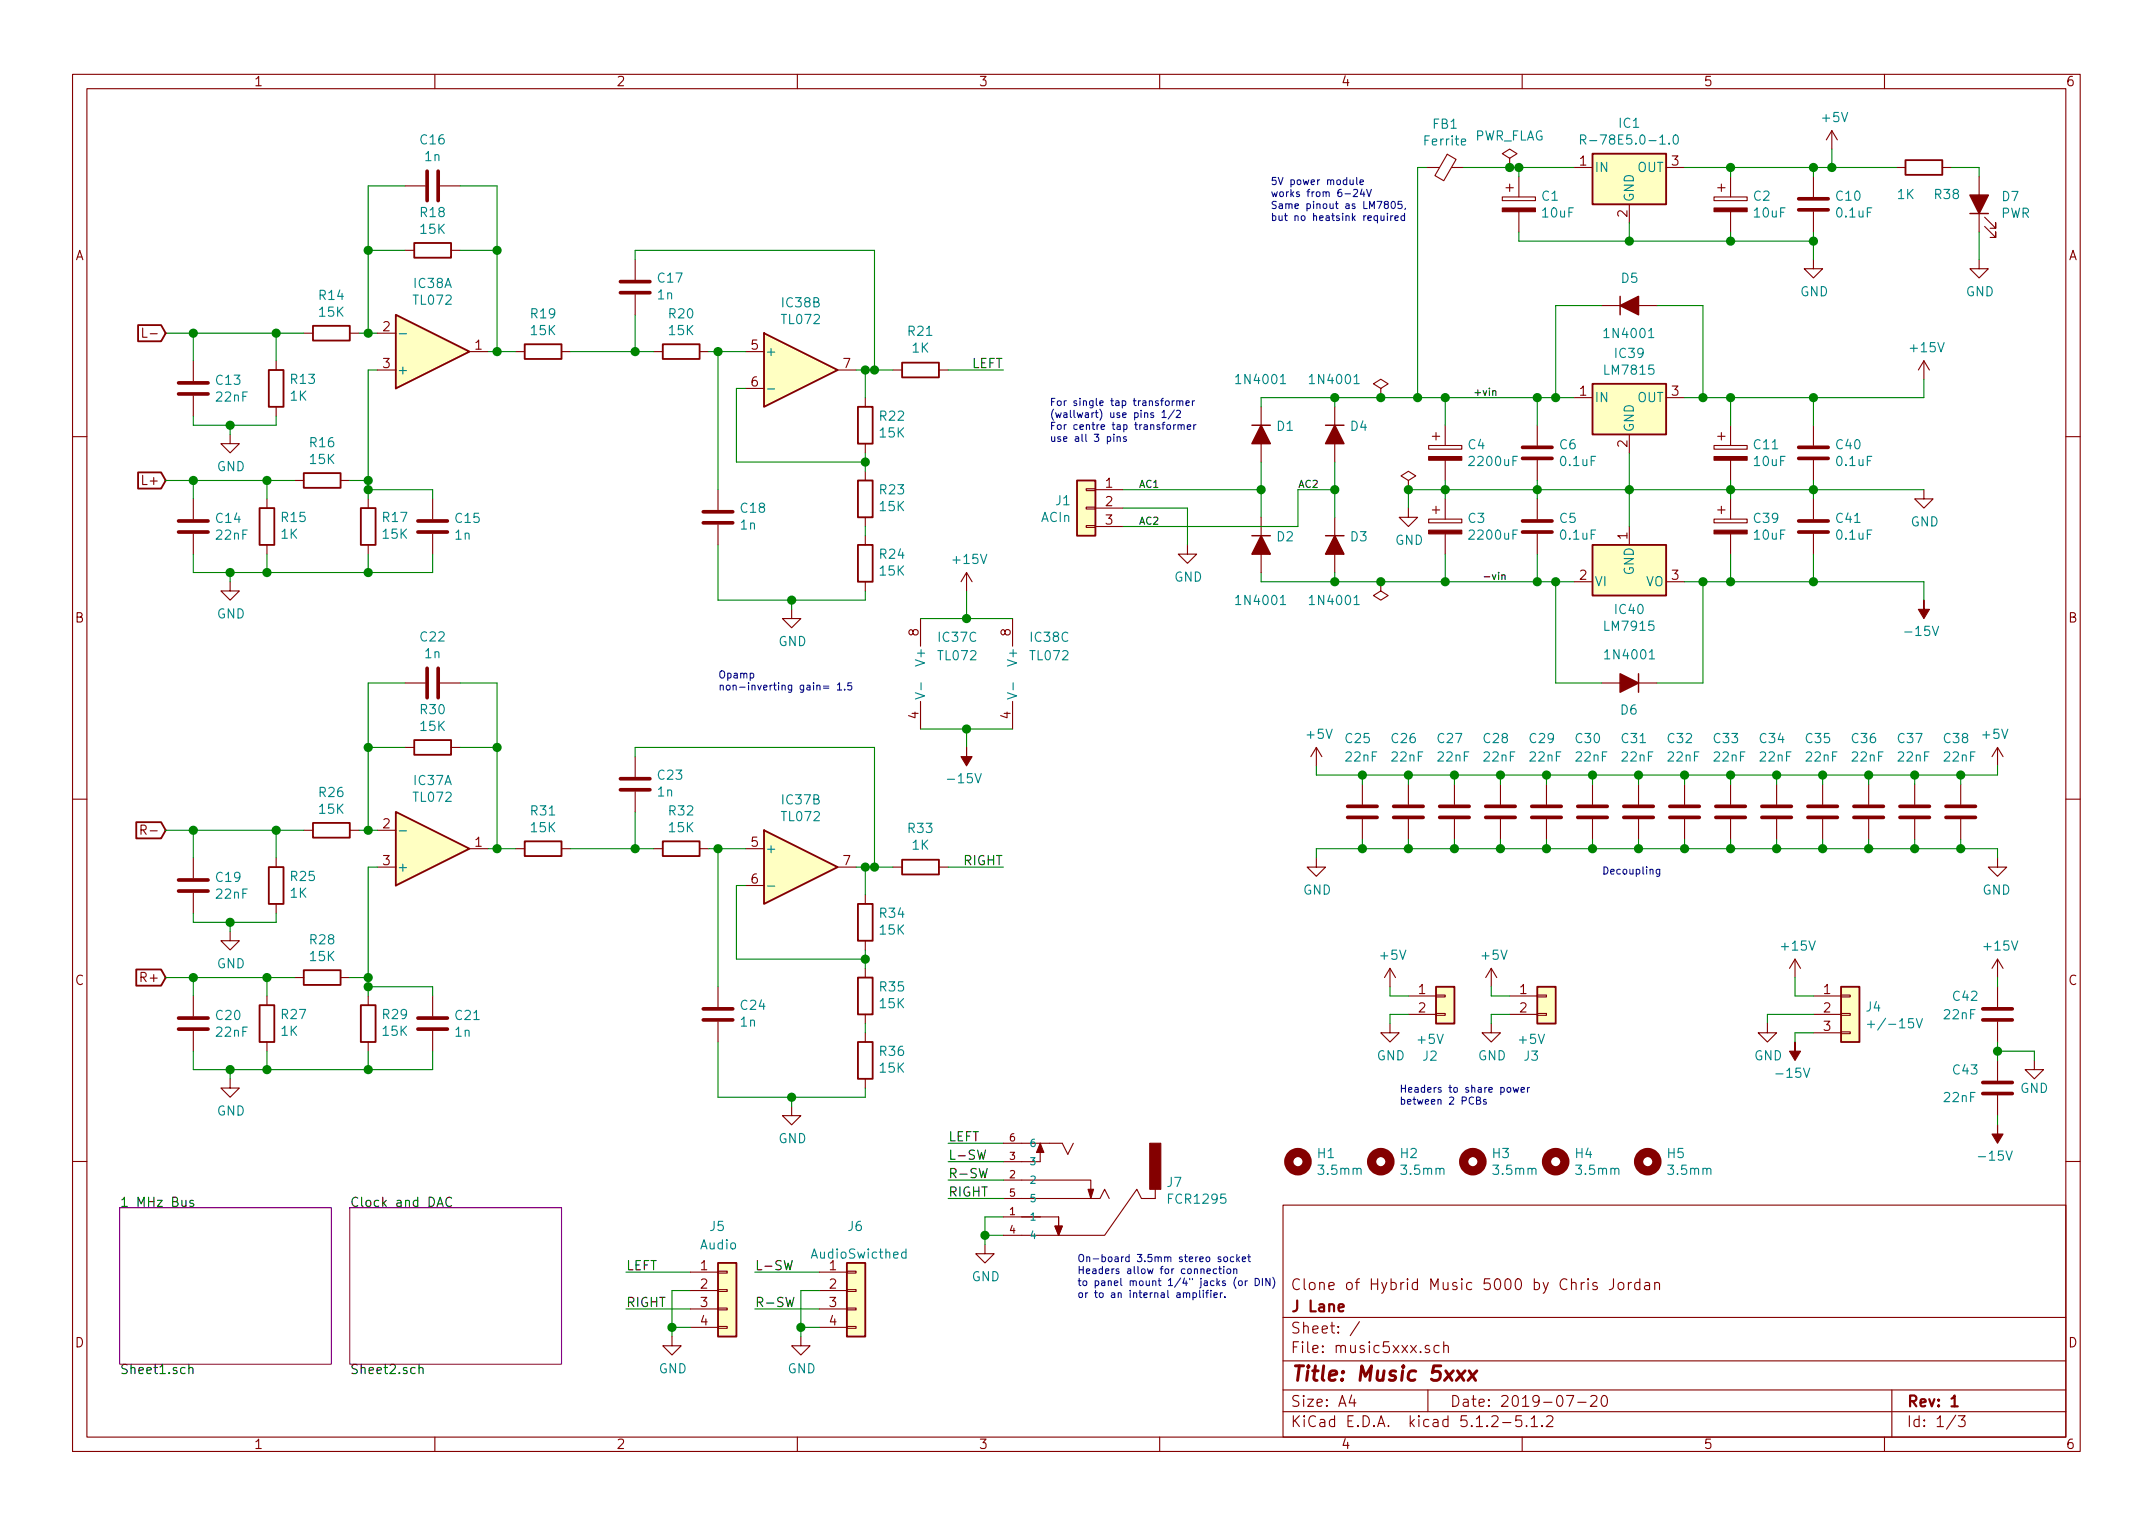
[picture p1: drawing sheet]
<svg xmlns="http://www.w3.org/2000/svg" width="297mm" height="210mm" viewBox="0 0 297 210" stroke-linecap="round" stroke-linejoin="round" font-family="sans-serif">
<g fill="none" stroke="#840000" stroke-width=".15">
<path d="M10 10.3h277v189.9h-277zM12 12.2h273v186.1h-273zM60 10.3v1.9M110 10.3v1.9M160 10.3v1.9M210 10.3v1.9M252.7 18l-.7 1.3M252.7 18v2.6M252.7 18l.8 1.3M260 10.3v1.9M55.9 34.5h1.2M55.9 25.6h2.8"/>
<path d="M60.7 25.6h2.8M62.2 34.5h1.3M87.6 35.8v2.8M196.8 23.1h1.8M199.7 21.3l1.2 .7-1.7 2.9-1.2-.7zM200.3 23.1h1.6M207.3 27.2h4.5v.5h-4.5zM207.8 25.9h1M208.3 21.8l1-.6-1-.6-1 .6 1 .6v1.3M208.3 23.1h.1M208.3 25.4v1M209.5 24.4v2.8"/>
<path d="M209.5 29.2v2.8M217.2 23.1h2.5M224.8 28.2v2.5M229.9 23.1h2.5M236.5 27.2h4.5v.5h-4.5zM237 25.9h1M237.5 25.4v1M238.8 24.4v2.8M238.8 29.2v2.8M250.2 35.8v1.3h1.3l-1.3 1.2-1.3-1.2h1.3M250.2 24.4v2.8M250.2 29.2v2.8"/>
<path d="M261.6 23.1h1.3M268 23.1h1.2M273 35.8v1.3h1.3l-1.3 1.2-1.2-1.2h1.2M273 24.4v7.6M273.8 31.2l1.5 1.6v-.8v.8h-.7M273.8 30l1.5 1.5v-.8v.8h-.7M19.7 45.3v1.2h.6M20.7 46h1M26.7 49.8v2.8M26.7 54.6v2.8M31.7 59.9v1.3h1.3l-1.3 1.3-1.2-1.3h1.2M38.1 49.8v1.2"/>
<path d="M38.1 56.1v1.3M41.9 46h1.3M48.3 46h1.2M52.1 51h2.5M52.1 46h2.5M64.8 48.5h2.5M71.1 48.5h1.3M77.5 48.5h1.2M87.6 40.6v2.8M90.2 48.5h1.2M96.5 48.5h1.3M102.9 48.5h2.5"/>
<path d="M102.9 53.6h2.5M115.6 51h2.5M119.4 54.9v1.2M123.2 51h1.3M129.5 51h1.3M174 56.1v7.6M184.1 56.1v7.6M190.5 53.6l1-.6-1-.7-1 .7 1 .6v1.3M190.5 54.9h.1M198.1 59.7v1M199.4 58.7v2.8M212.1 58.7v2.8"/>
<path d="M217.2 54.9h2.5M221 42.2h7.6M224.8 59.9v2.6M229.9 54.9h2.5M237.5 59.7v1M238.8 58.7v2.8M250.2 58.7v2.8M265.4 49.8l-.7 1.2M265.4 49.8v2.5M265.4 49.8l.8 1.2M10 60.2h2M26.7 68.8v2.8"/>
<path d="M26.7 73.7v2.7M36.8 68.8v1.3M36.8 75.2v1.2M40.6 66.3h1.3M47 66.3h1.3M50.8 68.8v1.3M50.8 75.2v1.2M59.7 68.8v2.8M59.7 73.7v2.7M99.1 67.6v2.8M99.1 72.4v2.8M119.4 61.2v1.3"/>
<path d="M119.4 65v1.3M119.4 71.4v1.2M119.4 73.9v1.3M133.3 79l-.7 1.3M133.3 79v2.5M133.3 79l.8 1.3M149.9 72.5h1.2v.3h-1.2zM149.9 70h1.2v.2h-1.2zM149.9 67.4h1.2v.3h-1.2zM151.1 67.6h3.8M151.1 70.1h3.8M151.1 72.6h3.8"/>
<path d="M163.8 75.2v1.2h1.3l-1.3 1.3-1.2-1.3h1.2M174 71.4v7.6M184.1 71.4v7.6M194.3 70.1v1.3h1.3l-1.3 1.2-1.3-1.2h1.3M194.3 66.3l1-.6-1-.7-1 .7 1 .6v1.3M194.3 67.6h.1M197.1 61.5h4.6v.5h-4.6zM197.1 71.6h4.6v.5h-4.6zM197.6 60.2h1M197.6 70.4h1M198.1 69.8v1.1M199.4 63.5v2.8"/>
<path d="M199.4 68.8v2.8M199.4 73.7v2.7M212.1 63.5v2.8M212.1 68.8v2.8M212.1 73.7v2.7M224.8 72.6v2.6M236.5 61.5h4.5v.5h-4.5zM236.5 71.6h4.5v.5h-4.5zM237 60.2h1M237 70.4h1M237.5 69.8v1.1M238.8 63.5v2.8"/>
<path d="M238.8 68.8v2.8M238.8 73.7v2.7M250.2 63.5v2.8M250.2 68.8v2.8M250.2 73.7v2.7M265.4 67.6v1.2h1.3l-1.3 1.3-1.2-1.3h1.2M285 60.2h2M31.7 80.3v1.2h1.3l-1.3 1.3-1.2-1.3h1.2M55.9 94.2h2.8M60.7 94.2h2.8M109.2 84.1v1.2h1.3l-1.3 1.3-1.3-1.3h1.3M119.4 80.3v1.2"/>
<path d="M127 85.3v3.8M127 96.8v3.8M139.7 85.3v3.8M139.7 96.8v3.8M190.5 80.3v1.2l1 .7-1 .6-1-.6 1-.7M190.5 80.3h.1M217.2 80.3h2.5M221 94.2h7.6M229.9 80.3h2.5M10 110.3h2M19.5 114.5h.4l.2-.1v-.4l-.2-.2h-.4v1.3M19.7 114.5l.5 .6"/>
<path d="M20.7 114.6h1M26.7 118.4v2.8M38.1 118.4v1.2M41.9 114.5h1.3M48.3 114.5h1.2M52.1 114.5h2.5M52.1 119.6h2.5M55.9 103.1h1.2M62.2 103.1h1.3M64.8 117.1h2.5M71.1 117.1h1.3M77.5 117.1h1.2"/>
<path d="M87.6 104.4v2.8M87.6 109.2v2.8M90.2 117.1h1.2M96.5 117.1h1.3M102.9 117.1h2.5M115.6 119.6h2.5M123.2 119.6h1.3M129.5 119.6h1.3M181.6 118.4v1.2h1.3l-1.3 1.3-1.3-1.3h1.3M181.6 103.1l-.8 1.3M181.6 103.1v2.6M181.6 103.1l.8 1.3"/>
<path d="M188 108.2v2.8M188 113v2.8M194.3 108.2v2.8M194.3 113v2.8M200.7 108.2v2.8M200.7 113v2.8M207 108.2v2.8M207 113v2.8M213.4 108.2v2.8M213.4 113v2.8M219.7 108.2v2.8M219.7 113v2.8"/>
<path d="M226.1 108.2v2.8M226.1 113v2.8M232.4 108.2v2.8M232.4 113v2.8M238.8 108.2v2.8M238.8 113v2.8M245.1 108.2v2.8M245.1 113v2.8M251.5 108.2v2.8M251.5 113v2.8M257.8 108.2v2.8M257.8 113v2.8"/>
<path d="M264.2 108.2v2.8M264.2 113v2.8M270.5 108.2v2.8M270.5 113v2.8M275.6 118.4v1.2h-1.3l1.3 1.3 1.3-1.3h-1.3M275.6 103.1l.8 1.3M275.6 103.1v2.6M275.6 103.1l-.8 1.3M285 110.3h2M26.7 123.2v2.8M26.7 137.4v2.8M31.7 128.5v1.3h1.3l-1.3 1.3-1.2-1.3h1.2"/>
<path d="M36.8 137.4v1.3M38.1 124.7v1.3M40.6 134.9h1.3M47 134.9h1.3M50.8 137.4v1.3M59.7 137.4v2.8M99.1 136.1v2.8M102.9 122.2h2.5M119.4 123.4v1.3M119.4 129.8v1.3M119.4 133.6v1.3M119.4 139.9v1.3"/>
<path d="M191.8 133.6l-.8 1.3M191.8 133.6v2.5M191.8 133.6l.7 1.3M194.3 137.4h3.8M194.3 139.9h3.8M198.1 139.8h1.3v.3h-1.3zM198.1 137.3h1.3v.2h-1.3zM205.7 133.6l-.7 1.3M205.7 133.6v2.5M205.7 133.6l.8 1.3M208.3 137.4h3.8M208.3 139.9h3.8"/>
<path d="M212.1 139.8h1.3v.3h-1.3zM212.1 137.3h1.3v.2h-1.3zM247.6 132.3l-.7 1.3M247.6 132.3v2.6M247.6 132.3l.8 1.3M250.2 137.4h3.8M250.2 139.9h3.8M254 139.8h1.3v.3h-1.3zM254 137.3h1.3v.2h-1.3zM275.6 132.3v2.6M275.6 136.1v2.8M275.6 132.3l-.8 1.3"/>
<path d="M275.6 132.3l.8 1.3M26.7 142.2v2.8M31.7 148.8v1.3h1.3l-1.3 1.3-1.2-1.3h1.2M36.8 143.8v1.2M50.8 143.8v1.2M59.7 142.2v2.8M99.1 141v2.8M109.2 152.6v1.3h1.3l-1.3 1.3-1.3-1.3h1.3M119.4 142.5v1.3M119.4 148.8v1.3M138.4 157.7h8.2l.7 1.6 .8-1.6M143.5 157.7v2.6h-5.1"/>
<path d="M191.8 141.2v1.3h1.2l-1.2 1.3-1.3-1.3h1.3M205.7 141.2v1.3h1.3l-1.3 1.3-1.2-1.3h1.2M243.8 141.2v1.3h1.3l-1.3 1.3-1.2-1.3h1.2M250.2 142.5h3.8M254 142.4h1.3v.2h-1.3zM275.6 141v2.8M275.6 146.3v2.8M275.6 151.1v2.8M280.7 146.3v1.3h-1.3l1.3 1.2 1.2-1.2h-1.2M10 160.2h2M95.2 175.5h3.9M95.2 178h3.9"/>
<path d="M99.1 177.9h1.2v.3h-1.2zM99.1 175.4h1.2v.2h-1.2zM113 175.5h3.8M113 178h3.8M116.8 177.9h1.3v.3h-1.3zM116.8 175.4h1.3v.2h-1.3zM135.9 171.7v1.3h1.3l-1.3 1.2-1.3-1.2h1.3M138.4 162.8h12.1v1.3M138.4 165.3h13.4l.6-1.2 .6 1.2M138.4 167.9h7.6v2.5M159.4 164.1v1.2h-1.9l-.7-1.2-4.4 6.3h-14M177 166.3h108v32h-108z"/>
<path d="M220.3 177a.37 .37 0 0 0-.6 .1v.1a.54 .54 0 0 0 .6 .3l.1 .1-.1 .2-.1 .1-.5-.1M222.6 176.4v1.1a.51 .51 0 0 1-.6 .4M223.3 177.1a.41 .41 0 0 1 .7 .1v.4a.41 .41 0 0 1-.4 .3 .41 .41 0 0 1-.4-.3zM224.7 176.9v1M225.1 176.9l-.3 .1-.1 .2M226.2 177a.48 .48 0 0 0-.6 .1l-.1 .1 .1 .6a.48 .48 0 0 0 .6 0M226.2 176.4v1.5M226.9 177l.2-.1 .4 .1 .1 .9M227.6 177.3l-.5 .1-.2 .2v.2l.2 .1 .5-.1M228.3 177.1a.41 .41 0 0 1 .7 0v.8M228.3 176.9v1M285 160.2h2"/>
<path d="M60 198.3v1.9M92.7 184.4v1.3h1.3l-1.3 1.2-1.3-1.2h1.3M95.2 180.6h3.9M95.2 183.1h3.9M99.1 183h1.2v.3h-1.2zM99.1 180.5h1.2v.2h-1.2zM110 198.3v1.9M110.5 184.4v1.3h1.3l-1.3 1.2-1.3-1.2h1.3M113 180.6h3.8M113 183.1h3.8M116.8 183h1.3v.3h-1.3zM116.8 180.5h1.3v.2h-1.3z"/>
<path d="M160 198.3v1.9M177 194.8h108M177 191.8h108M177 187.8h108M177 181.8h108M186.5 192.5l-.4 1h1M186.8 193v1M187.6 182.3l-1.3 2M197 191.8v3M197.2 185.7l-.4-.1-.2 .3a.48 .48 0 0 0 .6 .3l.1 .1-.1 .2-.1 .1-.5-.1M198.6 185.7a.48 .48 0 0 0-.7 0l-.1 .2 .1 .6a.48 .48 0 0 0 .7 0M199.2 185.7a.39 .39 0 0 1 .6 .1v.8"/>
<path d="M199.2 185.1v1.5M207.3 196.3h1.2M209.9 195.3h-.7l-.1 .7h.1a.65 .65 0 0 1 .7 0v.7a.61 .61 0 0 1-.7 0h-.1M210 198.3v1.9M210.6 196.7v.1l-.1-.1h.1v.1M211.3 195.8l.4-.5v1.5M211.3 196.8h.8M212.8 196.7v.1l-.1-.1h.1v.1M213.4 195.5l.2-.2 .5 .1a.37 .37 0 0 1 .1 .6l-.9 .8h.9M216.1 192.5h1l-.6 1.5M217.7 193.5h1.1M219.5 192.7l.2-.2h.3a.41 .41 0 0 1 .3 .7l-.9 .8h.9"/>
<path d="M221.1 192.6a.36 .36 0 0 1 .6 .2 .77 .77 0 0 1-.4 1.2 1 1 0 0 1-.2-1.4zM260 198.3v1.9M261 191.8v6.5M269.8 195.2l-1.2 2M270.2 195.3h.9l-.5 .6 .4 .1 .1 .2-.1 .5-.2 .1h-.4l-.2-.1"/>
</g>
<path d="M184.7 180.4l.7-.1-.1-.3-.4-.1-.2 .2 .1 .7 .1 .1 .4-.1M269.2 193l.5-.5v1.5M269.2 194h.9" fill="none" stroke="#840000" stroke-width=".3"/>
<path d="M201.1 189.1l.9 1.3M202.1 189.1l-1.2 1.3M202.7 189.1l.9 1.3M203.8 189.1l-1.3 1.3" fill="none" stroke="#840000" stroke-width=".41"/>
<path d="M16.5 166.6h29.2v21.6h-29.2zM48.3 166.6h29.2v21.6h-29.2z" fill="none" stroke="#840084" stroke-width=".15"/>
<g fill="none" stroke="#000" stroke-width=".15">
<path d="M205.9 54l.4-.1 .1 .7M207.2 79.4l.4-.1v.7M207.2 79.3v.7M134.9 158.7l.3 1.2 .2-.9 .3 .9 .3-1.2M26.7 165.7a.31 .31 0 0 0-.5 .1v.2h.3l.2 .2-.2 .2h-.3M60.3 166.4l.4-1.2 .4 1.2M60.4 166.1h.6M62.3 165.3a.51 .51 0 0 0-.6 0 .51 .51 0 0 0-.2 .6 .46 .46 0 0 0 .3 .5 .46 .46 0 0 0 .5-.1M108.2 173.9l.3 1.3 .2-.9 .3 .9 .3-1.3M108.4 179l.3 1.3 .3-1 .2 1 .3-1.3M135.1 161.2l.3 1.3 .3-.9 .2 .9 .3-1.3M26.1 188.8l.1-.1h.3l.1 .8"/>
<path d="M26.1 188.2v1.3M57.8 188.8l.2-.1h.3l.1 .8M57.8 188.2v1.3"/>
</g>
<g fill="#ffffc2" stroke="#ffffc2" stroke-width=".14">
<path d="M105.4 46l10.2 5-10.2 5.1z"/>
<path d="M54.6 112l10.2 5.1-10.2 5.1z"/>
<path d="M105.4 114.5l10.2 5.1-10.2 5.1z"/>
<path d="M219.7 53h10.2v6.9h-10.2z"/>
<path d="M219.7 75.2h10.2v7h-10.2z"/>
<path d="M219.7 21.2h10.2v7h-10.2z"/>
<path d="M198.1 136.1h2.6v5.1h-2.6z"/>
<path d="M212.1 136.1h2.5v5.1h-2.5z"/>
<path d="M254 136.1h2.5v7.7h-2.5z"/>
<path d="M148.6 66.3h2.5v7.6h-2.5z"/>
<path d="M54.6 43.4l10.2 5.1-10.2 5.1z"/>
<path d="M116.8 174.2h2.6v10.2h-2.6z"/>
<path d="M99.1 174.2h2.5v10.2h-2.5z"/>
</g>
<g fill="none" stroke="#840000" stroke-width=".25">
<path d="M57.1 33.5h5.1v2.1h-5.1zM219.7 21.2h10.2v7h-10.2zM262.9 22.1h5.1v2h-5.1zM19 44.9h3.2l.7 1.1-.7 1.1h-3.2zM37.1 51h2v5.1h-2zM43.2 45h5.1v2h-5.1zM54.6 43.4l10.2 5.1-10.2 5.1zM72.4 47.5h5.1v2h-5.1zM91.4 47.5h5.1v2h-5.1zM105.4 46l10.2 5-10.2 5.1zM118.4 56.1h2v5.1h-2zM124.5 50h5v2.1h-5z"/>
<path d="M219.7 53h10.2v6.9h-10.2zM19 65.2h3.2l.7 1.1-.7 1.1h-3.2zM35.8 70.1h2v5.1h-2zM41.9 65.3h5.1v2h-5.1zM49.8 70.1h2v5.1h-2zM118.4 66.3h2v5.1h-2zM118.4 75.2h2v5.1h-2zM148.6 66.3h2.5v7.6h-2.5zM219.7 75.2h10.2v7h-10.2zM18.8 113.4h3.4l.7 1.1-.7 1.2h-3.4zM37.1 119.6h2v5.1h-2zM43.2 113.5h5.1v2.1h-5.1z"/>
<path d="M54.6 112l10.2 5.1-10.2 5.1zM57.1 102.1h5.1v2h-5.1zM72.4 116.1h5.1v2h-5.1zM91.4 116.1h5.1v2h-5.1zM105.4 114.5l10.2 5.1-10.2 5.1zM124.5 118.6h5v2h-5zM18.8 133.8h3.4l.7 1.1-.7 1.1h-3.4zM35.8 138.7h2v5.1h-2zM41.9 133.9h5.1v2h-5.1zM49.8 138.7h2v5.1h-2zM118.4 124.7h2v5.1h-2zM118.4 134.9h2v5h-2z"/>
<path d="M198.1 136.1h2.6v5.1h-2.6zM212.1 136.1h2.5v5.1h-2.5zM254 136.1h2.5v7.7h-2.5zM118.4 143.8h2v5h-2zM99.1 174.2h2.5v10.2h-2.5zM116.8 174.2h2.6v10.2h-2.6z"/>
</g>
<g fill="none" stroke="#008484" stroke-width=".15">
<path d="M218.1 19.3l.6-.1a.34 .34 0 0 0 .1-.3 .34 .34 0 0 0-.3-.3h-.4v1.3M218.4 19.3l.4 .6M230.9 18.7l.2-.1a.73 .73 0 0 1 .1 1.3l-.2-.1-.1-.1-.1-.6zM55.1 46h1M105.9 53.7h1M176.7 52.9h.7M186.8 52.9h.7M227.5 46.6h.7M126.3 95.6l1.3 .4-1.3 .4M127.1 94.2v1M139 95.6l1.3 .4-1.3 .4M139.8 94.2v1"/>
<path d="M176.7 83.4h.7M186.8 83.4h.7M227.6 90.9h.7M55.1 114.6h1M105.9 122.2h1M257.7 141.3h.9M258.1 140.8v1M264.4 140.5l.4 1.3 .4-1.3M125 172.8l-.4-.1-.2 .3v.3l.1 .2h.5M125 172.3v1.3"/>
</g>
<g fill="none" stroke="#840000" stroke-width=".51">
<path d="M58.9 23.6v4.1M60.5 23.6v4.1M85.6 38.9h4.1M248.2 29h4M248.2 27.4h4M24.6 54.4h4.1M24.6 52.8h4.1M85.6 40.4h4.1M24.6 73.4h4.1M24.6 71.9h4.1M57.7 73.4h4M57.7 71.9h4"/>
<path d="M97 70.6h4.1M97 72.1h4.1M210.1 73.4h4M210.1 71.9h4M210.1 63.2h4M210.1 61.7h4M248.2 73.4h4M248.2 71.9h4M248.2 63.2h4M248.2 61.7h4M58.9 92.2v4.1M60.5 92.2v4.1"/>
<path d="M85.6 107.4h4.1M85.6 109h4.1M185.9 112.8h4.1M185.9 111.2h4.1M192.3 112.8h4M192.3 111.2h4M198.6 112.8h4.1M198.6 111.2h4.1M205 112.8h4M205 111.2h4M211.3 112.8h4.1M211.3 111.2h4.1"/>
<path d="M217.7 112.8h4M217.7 111.2h4M224 112.8h4.1M224 111.2h4.1M230.4 112.8h4M230.4 111.2h4M236.7 112.8h4.1M236.7 111.2h4.1M243.1 112.8h4M243.1 111.2h4M249.4 112.8h4.1M249.4 111.2h4.1"/>
<path d="M255.8 112.8h4M255.8 111.2h4M262.1 112.8h4.1M262.1 111.2h4.1M268.5 112.8h4M268.5 111.2h4M24.6 122.9h4.1M24.6 121.4h4.1M97 139.2h4.1M273.6 139.2h4M24.6 142h4.1M24.6 140.5h4.1"/>
<path d="M57.7 142h4M57.7 140.5h4M97 140.7h4.1M273.6 140.7h4M273.6 150.9h4M273.6 149.3h4"/>
</g>
<g fill="none" stroke="#008400" stroke-width=".15">
<path d="M50.8 34.5h5.1M55.9 25.6h-5.1v20.4M63.5 25.6h5.1v22.9M63.5 34.5h5.1M87.6 35.8v-1.3h33v16.5M196.8 23.1h-1.2v31.8M201.9 23.1h15.3M209.5 23.1v1.3M209.5 32v1.3h40.7M224.8 30.7v2.6M232.4 23.1h29.2M238.8 23.1v1.3"/>
<path d="M238.8 32v1.3M250.2 23.1v1.3M250.2 32v3.8M252.7 20.6v2.5M269.2 23.1h3.8v1.3M273 32v3.8M22.9 46h19M26.7 46v3.8M26.7 57.4v1.3h11.4v-1.3M31.7 58.7v1.2M38.1 46v3.8M49.5 46h2.6"/>
<path d="M52.1 51h-1.3v17.8M67.3 48.5h3.8M78.7 48.5h11.5M87.6 43.4v5.1M97.8 48.5h5.1M99.1 48.5v19.1M102.9 53.6h-1.3v10.1h17.8M118.1 51h5.1M119.4 51v3.9M130.8 51h7.6M184.1 54.9v1.2M199.4 54.9v3.8"/>
<path d="M212.1 54.9v3.8M217.2 54.9h-43.2v1.2M221 42.2h-6.4v12.7M228.6 42.2h6.3v12.7M238.8 54.9v3.8M250.2 54.9v3.8M265.4 52.3v2.6h-33M22.9 66.3h17.7M26.7 66.3v2.5M26.7 76.4v2.6h33v-2.6M31.7 79v1.3M36.8 66.3v2.5"/>
<path d="M36.8 76.4v2.6M48.3 66.3h2.5M50.8 67.6h8.9v1.2M50.8 76.4v2.6M99.1 75.2v7.6h20.3v-1.3M119.4 62.5v2.5M119.4 72.6v1.3M154.9 67.6h19.1M154.9 70.1h8.9v5.1M174 79v1.3h43.2M174 63.7v7.7M184.1 67.6h-5v5h-24.2"/>
<path d="M184.1 63.7v7.7M184.1 79v1.3M199.4 66.3v2.5M199.4 76.4v3.9M212.1 66.3v2.5M212.1 76.4v3.9M224.8 62.5v10.1M238.8 66.3v2.5M238.8 76.4v3.9M250.2 66.3v2.5M250.2 76.4v3.9M265.4 67.6h-71.1v2.5"/>
<path d="M55.9 94.2h-5.1v20.3M63.5 94.2h5.1v22.9M109.2 82.8v1.3M127 85.3h12.7M133.3 81.5v3.8M214.6 80.3v13.9h6.4M232.4 80.3h33v2.5M234.9 80.3v13.9h-6.3M22.9 114.5h19M26.7 114.5v3.9M38.1 114.5v3.9M49.5 114.5h2.6"/>
<path d="M50.8 103.1h5.1M52.1 119.6h-1.3v17.8M63.5 103.1h5.1M67.3 117.1h3.8M78.7 117.1h11.5M87.6 104.4v-1.3h33v16.5M87.6 112v5.1M97.8 117.1h5.1M99.1 117.1v19M118.1 119.6h5.1M119.4 119.6v3.8M127 100.6h12.7"/>
<path d="M130.8 119.6h7.6M133.3 100.6v2.5M181.6 118.4v-1.3h94v1.3M181.6 105.7v1.2h94v-1.2M188 106.9v1.3M188 115.8v1.3M194.3 106.9v1.3M194.3 115.8v1.3M200.7 106.9v1.3M200.7 115.8v1.3M207 106.9v1.3M207 115.8v1.3"/>
<path d="M213.4 106.9v1.3M213.4 115.8v1.3M219.7 106.9v1.3M219.7 115.8v1.3M226.1 106.9v1.3M226.1 115.8v1.3M232.4 106.9v1.3M232.4 115.8v1.3M238.8 106.9v1.3M238.8 115.8v1.3M245.1 106.9v1.3M245.1 115.8v1.3"/>
<path d="M251.5 106.9v1.3M251.5 115.8v1.3M257.8 106.9v1.3M257.8 115.8v1.3M264.2 106.9v1.3M264.2 115.8v1.3M270.5 106.9v1.3M270.5 115.8v1.3M22.9 134.9h17.7M26.7 126v1.2h11.4v-1.2M26.7 134.9v2.5M31.7 127.2v1.3"/>
<path d="M36.8 134.9v2.5M48.3 134.9h2.5M50.8 136.1h8.9v1.3M102.9 122.2h-1.3v10.1h17.8M119.4 131.1v2.5M191.8 136.1v1.3h2.5M194.3 139.9h-2.5v1.3M205.7 136.1v1.3h2.6M208.3 139.9h-2.6v1.3M247.6 134.9v2.5h2.6M250.2 139.9h-6.4v1.3M275.6 134.9v1.2"/>
<path d="M26.7 145v2.6h33v-2.6M31.7 147.6v1.2M36.8 145v2.6M50.8 145v2.6M99.1 143.8v7.6h20.3v-1.3M109.2 151.4v1.2M119.4 141.2v1.3M130.8 157.7h7.6M250.2 142.5h-2.6v1.3M275.6 143.8v2.5M275.6 153.9v1.3M275.6 145h5.1v1.3"/>
<path d="M86.4 175.5h8.8M95.2 178h-2.5v6.4M104.1 175.5h8.9M113 178h-2.5v6.4M130.8 165.3h7.6M130.8 160.3h7.6M130.8 162.8h7.6M135.9 170.4h2.5M138.4 167.9h-2.5v3.8M86.4 180.6h8.8M92.7 183.1h2.5M104.1 180.6h8.9"/>
<path d="M110.5 183.1h2.5"/>
</g>
<g fill="#008400" stroke="#008400" stroke-width=".25">
<circle cx="31.8" cy="58.7" r=".51"/>
<circle cx="38.1" cy="46" r=".51"/>
<circle cx="26.7" cy="46" r=".51"/>
<circle cx="31.8" cy="79" r=".51"/>
<circle cx="36.8" cy="66.3" r=".51"/>
<circle cx="26.7" cy="66.3" r=".51"/>
<circle cx="50.8" cy="67.6" r=".51"/>
<circle cx="36.8" cy="79" r=".51"/>
<circle cx="50.8" cy="79" r=".51"/>
<circle cx="50.8" cy="66.3" r=".51"/>
<circle cx="50.8" cy="46" r=".51"/>
<circle cx="68.6" cy="34.5" r=".51"/>
<circle cx="50.8" cy="34.5" r=".51"/>
<circle cx="68.6" cy="48.5" r=".51"/>
<circle cx="87.6" cy="48.5" r=".51"/>
<circle cx="120.7" cy="51" r=".51"/>
<circle cx="119.4" cy="51" r=".51"/>
<circle cx="119.4" cy="63.7" r=".51"/>
<circle cx="99.1" cy="48.5" r=".51"/>
<circle cx="109.2" cy="82.8" r=".51"/>
<circle cx="31.8" cy="127.2" r=".51"/>
<circle cx="38.1" cy="114.5" r=".51"/>
<circle cx="26.7" cy="114.5" r=".51"/>
<circle cx="31.8" cy="147.6" r=".51"/>
<circle cx="36.8" cy="134.9" r=".51"/>
<circle cx="26.7" cy="134.9" r=".51"/>
<circle cx="50.8" cy="136.1" r=".51"/>
<circle cx="36.8" cy="147.6" r=".51"/>
<circle cx="50.8" cy="147.6" r=".51"/>
<circle cx="50.8" cy="134.9" r=".51"/>
<circle cx="50.8" cy="114.5" r=".51"/>
<circle cx="68.6" cy="103.1" r=".51"/>
<circle cx="50.8" cy="103.1" r=".51"/>
<circle cx="68.6" cy="117.1" r=".51"/>
<circle cx="87.6" cy="117.1" r=".51"/>
<circle cx="120.7" cy="119.6" r=".51"/>
<circle cx="119.4" cy="119.6" r=".51"/>
<circle cx="119.4" cy="132.3" r=".51"/>
<circle cx="99.1" cy="117.1" r=".51"/>
<circle cx="109.2" cy="151.4" r=".51"/>
<circle cx="199.4" cy="67.6" r=".51"/>
<circle cx="199.4" cy="54.9" r=".51"/>
<circle cx="199.4" cy="80.3" r=".51"/>
<circle cx="224.8" cy="67.6" r=".51"/>
<circle cx="238.8" cy="23.1" r=".51"/>
<circle cx="250.2" cy="23.1" r=".51"/>
<circle cx="224.8" cy="33.3" r=".51"/>
<circle cx="238.8" cy="33.3" r=".51"/>
<circle cx="209.6" cy="23.1" r=".51"/>
<circle cx="195.6" cy="54.9" r=".51"/>
<circle cx="184.2" cy="54.9" r=".51"/>
<circle cx="184.2" cy="80.3" r=".51"/>
<circle cx="238.8" cy="67.6" r=".51"/>
<circle cx="250.2" cy="67.6" r=".51"/>
<circle cx="238.8" cy="54.9" r=".51"/>
<circle cx="238.8" cy="80.3" r=".51"/>
<circle cx="250.2" cy="80.3" r=".51"/>
<circle cx="250.2" cy="54.9" r=".51"/>
<circle cx="212.1" cy="67.6" r=".51"/>
<circle cx="212.1" cy="54.9" r=".51"/>
<circle cx="212.1" cy="80.3" r=".51"/>
<circle cx="214.6" cy="54.9" r=".51"/>
<circle cx="235" cy="54.9" r=".51"/>
<circle cx="214.6" cy="80.3" r=".51"/>
<circle cx="235" cy="80.3" r=".51"/>
<circle cx="257.8" cy="117.1" r=".51"/>
<circle cx="257.8" cy="106.9" r=".51"/>
<circle cx="251.5" cy="117.1" r=".51"/>
<circle cx="251.5" cy="106.9" r=".51"/>
<circle cx="245.1" cy="117.1" r=".51"/>
<circle cx="245.1" cy="106.9" r=".51"/>
<circle cx="238.8" cy="106.9" r=".51"/>
<circle cx="238.8" cy="117.1" r=".51"/>
<circle cx="232.4" cy="106.9" r=".51"/>
<circle cx="232.4" cy="117.1" r=".51"/>
<circle cx="226.1" cy="106.9" r=".51"/>
<circle cx="226.1" cy="117.1" r=".51"/>
<circle cx="219.7" cy="106.9" r=".51"/>
<circle cx="219.7" cy="117.1" r=".51"/>
<circle cx="213.4" cy="106.9" r=".51"/>
<circle cx="213.4" cy="117.1" r=".51"/>
<circle cx="207" cy="106.9" r=".51"/>
<circle cx="207" cy="117.1" r=".51"/>
<circle cx="200.7" cy="106.9" r=".51"/>
<circle cx="200.7" cy="117.1" r=".51"/>
<circle cx="194.3" cy="106.9" r=".51"/>
<circle cx="194.3" cy="117.1" r=".51"/>
<circle cx="188" cy="106.9" r=".51"/>
<circle cx="188" cy="117.1" r=".51"/>
<circle cx="264.2" cy="117.1" r=".51"/>
<circle cx="264.2" cy="106.9" r=".51"/>
<circle cx="270.5" cy="106.9" r=".51"/>
<circle cx="270.5" cy="117.1" r=".51"/>
<circle cx="250.2" cy="33.3" r=".51"/>
<circle cx="190.5" cy="54.9" r=".51"/>
<circle cx="190.5" cy="80.3" r=".51"/>
<circle cx="208.3" cy="23.1" r=".51"/>
<circle cx="194.3" cy="67.6" r=".51"/>
<circle cx="275.6" cy="145" r=".51"/>
<circle cx="133.4" cy="85.3" r=".51"/>
<circle cx="133.4" cy="100.6" r=".51"/>
<circle cx="135.9" cy="170.4" r=".51"/>
<circle cx="252.7" cy="23.1" r=".51"/>
<circle cx="174" cy="67.6" r=".51"/>
<circle cx="184.2" cy="67.6" r=".51"/>
<circle cx="92.7" cy="183.1" r=".51"/>
<circle cx="110.5" cy="183.1" r=".51"/>
</g>
<g fill="none" stroke="#0000c2" stroke-width=".15">
<path d="M186.3 24.8v.6l.3 .1 .1-.1M186.7 24.8v.7M186.7 26.2l.4-.1 .2 .3-.6 .7h.6M187.2 24.5v.8l.1 .2M187.6 25.1l.5-.1v-.1l-.3-.1-.2 .1 .1 .5h.4M187.9 26.1l-.2 .7h.6M188.2 26.5v.6M188.5 26.1l.4 1 .3-1M190.5 29.8l.1 .6h.2l.1-.1M190.9 29.8v.6M191.2 28.2l-.2-.2 .2-.2 .3 .1v.3a.34 .34 0 0 0-.5 .1 .34 .34 0 0 0 .1 .4l.1 .1a.31 .31 0 0 0 .3-.2 .31 .31 0 0 0-.1-.4M191.4 29.4v.1"/>
<path d="M191.4 29.8v.6M191.9 29.8v.6M192 27.9l.2-.1a.53 .53 0 0 1 .3 .5 .53 .53 0 0 1-.3 .5l-.2-.1-.1-.3zM192.2 29.8l-.3 .1M192.5 30.1l.4-.1v-.2h-.3l-.1 .1v.5h.4M193.4 27.8h-.5v.4h.4l.1 .1v.4l-.2 .1-.3-.1M193.8 29.8h-.3l-.2 .1 .1 .5h.4M193.8 29.4v1M193.9 28.7l-.1 .2M159.1 57l-.2-.1-.2 .2 .1 .1 .3 .1v.3h-.4M160.3 56.9l.3-.3v1M160.3 57.6h.6"/>
<path d="M160.8 55.4l.2-.1 .3 .1v.3l-.1 .2-.2 .1-.2-.2zM161 58.7l.3-.1 .2 .2v.2l-.2 .3-.2-.1-.1-.2zM161.7 55.3v.7M161.9 58.6v.7M162 55.3l-.3 .2M162 56.6l-.8 1.2M162.2 58.6l-.3 .2M162.3 56.7l.4-.1 .2 .3-.6 .7h.6M162.4 55.4l.3-.1 .1 .7M162.4 55.3v.7M162.5 58.7l.4-.1 .1 .7M162.5 58.6v.7"/>
<path d="M162.8 55.4l.1-.1h.2l.1 .7M163 58.7l.1-.1h.2l.1 .7M163.6 55.6l.5-.1-.1-.2h-.2l-.2 .1 .1 .5h.3M163.8 58.9l.5-.1-.1-.2h-.2l-.2 .1 .1 .5h.3M164.5 55.3v.7M164.7 58.6v.7M164.8 55.3l-.3 .2M165 58.6l-.3 .2M153.7 60.2v.7M154.1 60.3h.4l.1 .6M154.1 60.2v.7M155.4 60.3l-.3-.1-.1 .2 .1 .2h.3v.3h-.4"/>
<path d="M113.6 94.7h.8M113.6 94.9h.8M115.5 94.5l.3-.3v1M115.5 95.2h.6M116.5 95.1v.1M117.5 94.2h-.5v.5l.4-.1 .1 .2v.3l-.2 .1-.3-.1M229 119.9v.8l-.2 .2h-.3M229 120l-.3-.1-.2 .2 .1 .4h.4M203.7 151.8l.5-.1v-.3h-.5v.9h.4l.1-.1 .1-.2-.3-.2M205 151.7h-.2l-.1 .1v.2l.3 .1v.2h-.3M208 150.1l.3-.1 .1 .2v.3l-.1 .2-.3-.1-.1-.1zM208.8 150l.2 .7 .1-.5 .2 .5 .2-.7"/>
<path d="M209.9 150.4l.4-.1v-.2l-.3-.1-.1 .2v.4h.4M210.7 150v.7M211 150l-.3 .2M164.6 178.4h.3l.2 .1-.1 .5h-.4M164.6 178.4v.9M165.5 178v.9l.1 .1M166 178.4v.6M166.3 178.4h.4M166.5 175.4l.5-.1v-.2h-.3l-.2 .1 .1 .5h.4M166.7 178l-.2 .1v.9M167.1 178.4v.6M167.5 178.7l.4-.1v-.2h-.3l-.1 .1v.5h.4"/>
<path d="M167.8 175.1h-.2l-.2 .1 .1 .5h.3M168.1 175.1h.4M168.3 174.7v.9l.2 .1M168.4 178.4v.6M168.4 173.5l-.2-.1-.2 .1 .1 .2 .3 .1v.2h-.4M168.7 178.4l-.3 .1M168.8 174.7v.1M168.8 175.1v.6M168.9 173.5l.1-.1 .3 .1 .1 .4-.1 .1-.3 .1-.1-.1zM169 178.9v.1M169.3 175.1h.2h.2l.1 .4-.1 .2h-.2l-.2-.1zM170.2 173.5l-.3-.1-.2 .2 .1 .4h.4"/>
<path d="M170.2 175.1h.4v.6M170.2 175.1v.6M170.5 176.2a1.16 1.16 0 0 0 0 1.5M170.6 173.1v1M170.7 173.7l.3 .4M170.9 176.8l.2-.1 .2 .1 .1 .4-.1 .1-.2 .1-.2-.1zM171 173.4l-.4 .4M171.4 173.7l.5-.1-.1-.1-.3-.1-.1 .1v.5h.4M171.8 176.7v.7M172.1 176.7l-.3 .2M172.1 173.4h.4M172.3 173.1v.8l.2 .2"/>
<path d="M173.2 176.4a.5 .5 0 0 1 .6 .5 .5 .5 0 0 1-.6 .5zM174.2 176.4v1M175.2 176.4v1l-.5-1v1M175.6 176.2a1.16 1.16 0 0 1 0 1.5"/>
</g>
<path d="M271.8 29.5h2.5M172.7 58.7h2.6M182.9 58.7h2.5M223.5 40.9v2.5M172.7 73.9h2.6M182.9 73.9h2.5M226.1 93v2.5" fill="none" stroke="#840000" stroke-width=".2"/>
<g fill="#840000" stroke="#840000" stroke-width=".2">
<path d="M184.1 73.9l1.3 2.5h-2.5z"/>
<path d="M184.1 58.7l1.3 2.5h-2.5z"/>
<path d="M223.5 42.2l2.6-1.3v2.5z"/>
<path d="M223.5 93l2.6 1.2-2.6 1.3z"/>
<path d="M174 58.7l1.3 2.5h-2.6z"/>
<path d="M174 73.9l1.3 2.5h-2.6z"/>
<path d="M271.8 26.9h2.5l-1.3 2.6z"/>
</g>
<g fill="#840000" stroke="#840000" stroke-width=".15">
<path d="M197.1 63h4.6v.5h-4.6z"/>
<path d="M197.1 73.1h4.6v.6h-4.6z"/>
<path d="M207.3 28.7h4.5v.5h-4.5z"/>
<path d="M236.5 28.7h4.5v.5h-4.5z"/>
<path d="M236.5 63h4.5v.5h-4.5z"/>
<path d="M236.5 73.1h4.5v.6h-4.5z"/>
<path d="M265.4 82.8v1.3h.8l-.8 1.2-.7-1.2h.7z"/>
<path d="M275.6 155.2v1.3h.8l-.8 1.2-.8-1.2h.8z"/>
<path d="M133.3 103.1v1.3h.8l-.8 1.3-.7-1.3h.7z"/>
<path d="M158.6 157.7h1.5v6.4h-1.5z"/>
<path d="M150.1 164.1h.8l-.4 1.2z"/>
<path d="M145.5 169.2h1.1l-.6 1.2z"/>
<path d="M143.5 157.7l.5 1.3h-1z"/>
<path d="M247.6 143.8v1.2h.8l-.8 1.3-.7-1.3h.7z"/>
</g>
<g fill="none" stroke="#840000" stroke-width="1.3">
<circle cx="179.1" cy="160.3" r="1.27"/>
<circle cx="190.5" cy="160.3" r="1.27"/>
<circle cx="203.2" cy="160.3" r="1.27"/>
<circle cx="214.6" cy="160.3" r="1.27"/>
<circle cx="227.3" cy="160.3" r="1.27"/>
</g>
<text font-size="2.8" fill="#840000" x="178" y="190.5">Title: Music 5xxx</text>
<g font-size="2.1" fill="#840000">
<text x="178" y="178">Clone of Hybrid Music 5000 by Chris Jordan</text>
<text x="178" y="184">Sheet: /</text>
<text x="178" y="181">J Lane</text>
<text x="178" y="186.7">File: music5xxx.sch</text>
<text x="178" y="196.9">KiCad E.D.A. kicad 5.1.2-5.1.2</text>
<text x="178" y="194.1">Size: A4</text>
<text x="200" y="194.1">Date: 2019-07-20</text>
<text x="263" y="194.1">Rev: 1</text>
<text x="263" y="196.9">Id: 1/3</text>
</g>
<g font-size="1.8" fill="#840000">
<text x="35" y="11.9">1</text>
<text x="85" y="11.9">2</text>
<text x="135" y="11.9">3</text>
<text x="185" y="11.9">4</text>
<text x="235" y="11.9">5</text>
<text x="285" y="11.9">6</text>
<text x="218" y="22.9">1</text>
<text x="230.7" y="22.9">3</text>
<text x="224.5" y="29.9" transform="rotate(-90 224.5 29.9)">2</text>
<text x="10.4" y="35.9">A</text>
<text x="285.4" y="35.9">A</text>
<text x="52.9" y="45.7">2</text>
<text x="52.9" y="50.8">3</text>
<text x="65.6" y="48.3">1</text>
<text x="103.7" y="48.3">5</text>
<text x="103.7" y="53.3">6</text>
<text x="116.4" y="50.8">7</text>
<text x="218" y="54.6">1</text>
<text x="230.7" y="54.6">3</text>
<text x="224.5" y="61.7" transform="rotate(-90 224.5 61.7)">2</text>
<text x="20" y="66.9">L+</text>
<text x="152.6" y="67.3">1</text>
<text x="152.6" y="69.8">2</text>
<text x="152.6" y="72.4">3</text>
<text x="224.5" y="74.4" transform="rotate(-90 224.5 74.4)">1</text>
<text x="218" y="80">2</text>
<text x="230.7" y="80">3</text>
<text x="10.4" y="85.9">B</text>
<text x="126.7" y="87.7" transform="rotate(-90 126.7 87.7)">8</text>
<text x="139.4" y="87.7" transform="rotate(-90 139.4 87.7)">8</text>
<text x="285.4" y="85.9">B</text>
<text x="126.7" y="99.2" transform="rotate(-90 126.7 99.2)">4</text>
<text x="139.4" y="99.2" transform="rotate(-90 139.4 99.2)">4</text>
<text x="52.9" y="114.3">2</text>
<text x="52.9" y="119.4">3</text>
<text x="65.6" y="116.8">1</text>
<text x="103.7" y="116.8">5</text>
<text x="116.4" y="119.4">7</text>
<text x="103.7" y="121.9">6</text>
<text x="10.4" y="135.9">C</text>
<text x="19.8" y="135.5">R+</text>
<text x="195.7" y="137.2">1</text>
<text x="209.7" y="137.2">1</text>
<text x="251.6" y="137.2">1</text>
<text x="285.4" y="135.9">C</text>
<text x="195.7" y="139.7">2</text>
<text x="209.7" y="139.7">2</text>
<text x="251.6" y="139.7">2</text>
<text x="251.6" y="142.2">3</text>
<text x="96.7" y="175.3">1</text>
<text x="96.7" y="177.8">2</text>
<text x="114.5" y="175.3">1</text>
<text x="114.5" y="177.8">2</text>
<text x="10.4" y="185.9">D</text>
<text x="96.7" y="180.3">3</text>
<text x="96.7" y="182.9">4</text>
<text x="114.5" y="180.3">3</text>
<text x="114.5" y="182.9">4</text>
<text x="285.4" y="185.9">D</text>
<text x="35" y="199.9">1</text>
<text x="85" y="199.9">2</text>
<text x="135" y="199.9">3</text>
<text x="185" y="199.9">4</text>
<text x="235" y="199.9">5</text>
<text x="285" y="199.9">6</text>
</g>
<g font-size="1.8" fill="#008484">
<text x="197.7" y="17.8">FB1</text>
<text x="223.4" y="17.6">IC1</text>
<text x="251.5" y="16.9">+5V</text>
<text x="58.1" y="19.9">C16</text>
<text x="58.7" y="22.2">1n</text>
<text x="196.6" y="20.1">Ferrite</text>
<text x="203.3" y="19.4">PWR_FLAG</text>
<text x="219.5" y="20">R-78E5.0-1.0</text>
<text x="220" y="23.7">IN</text>
<text x="225.9" y="23.7">OUT</text>
<text x="58.1" y="30">R18</text>
<text x="212.8" y="27.7">C1</text>
<text x="225.4" y="27.9" transform="rotate(-90 225.4 27.9)">GND</text>
<text x="242" y="27.7">C2</text>
<text x="253.4" y="27.7">C10</text>
<text x="261.8" y="27.5">1K</text>
<text x="267" y="27.5">R38</text>
<text x="276.3" y="27.8">D7</text>
<text x="58.1" y="32.3">15K</text>
<text x="212.9" y="30">10uF</text>
<text x="242.1" y="30">10uF</text>
<text x="253.5" y="30">0.1uF</text>
<text x="276" y="30.1">PWR</text>
<text x="44.1" y="41.4">R14</text>
<text x="57.2" y="39.7">IC38A</text>
<text x="90.8" y="41.3">1n</text>
<text x="90.8" y="39">C17</text>
<text x="223.7" y="39">D5</text>
<text x="248.4" y="40.9">GND</text>
<text x="271.2" y="40.9">GND</text>
<text x="44.1" y="43.7">15K</text>
<text x="57.1" y="42.1">TL072</text>
<text x="73.3" y="43.9">R19</text>
<text x="73.3" y="46.2">15K</text>
<text x="92.4" y="43.9">R20</text>
<text x="92.4" y="46.2">15K</text>
<text x="107.9" y="44.7">TL072</text>
<text x="108" y="42.4">IC38B</text>
<text x="125.3" y="46.3">R21</text>
<text x="221.6" y="46.7">1N4001</text>
<text x="29.9" y="53.1">C13</text>
<text x="40.2" y="53">R13</text>
<text x="54.7" y="51.7">+</text>
<text x="105.5" y="49.1">+</text>
<text x="125.9" y="48.7">1K</text>
<text x="170.8" y="53">1N4001</text>
<text x="181" y="53">1N4001</text>
<text x="221.6" y="51.7">LM7815</text>
<text x="222.9" y="49.4">IC39</text>
<text x="263.7" y="48.6">+15V</text>
<text x="29.9" y="55.4">22nF</text>
<text x="40.1" y="55.3">1K</text>
<text x="121.4" y="58.1">R22</text>
<text x="176.2" y="59.5">D1</text>
<text x="186.4" y="59.5">D4</text>
<text x="220" y="55.5">IN</text>
<text x="225.4" y="59.7" transform="rotate(-90 225.4 59.7)">GND</text>
<text x="225.9" y="55.5">OUT</text>
<text x="29.9" y="65">GND</text>
<text x="42.8" y="61.7">R16</text>
<text x="42.8" y="64">15K</text>
<text x="121.4" y="60.4">15K</text>
<text x="202.6" y="62">C4</text>
<text x="202.9" y="64.3">2200uF</text>
<text x="215.2" y="62">C6</text>
<text x="215.4" y="64.3">0.1uF</text>
<text x="242" y="62">C11</text>
<text x="242.1" y="64.3">10uF</text>
<text x="253.4" y="62">C40</text>
<text x="253.5" y="64.3">0.1uF</text>
<text x="102.3" y="70.8">C18</text>
<text x="121.4" y="68.2">R23</text>
<text x="121.4" y="70.5">15K</text>
<text x="145.7" y="69.7">J1</text>
<text x="29.9" y="72.2">C14</text>
<text x="29.9" y="74.5">22nF</text>
<text x="38.8" y="74.3">1K</text>
<text x="38.9" y="72">R15</text>
<text x="52.9" y="72">R17</text>
<text x="52.9" y="74.3">15K</text>
<text x="62.8" y="74.5">1n</text>
<text x="62.9" y="72.2">C15</text>
<text x="102.2" y="73.1">1n</text>
<text x="121.4" y="77.1">R24</text>
<text x="131.6" y="77.8">+15V</text>
<text x="143.6" y="72">ACIn</text>
<text x="176.2" y="74.7">D2</text>
<text x="186.4" y="74.7">D3</text>
<text x="192.5" y="75.2">GND</text>
<text x="202.6" y="72.2">C3</text>
<text x="202.9" y="74.5">2200uF</text>
<text x="215.2" y="72.2">C5</text>
<text x="215.4" y="74.5">0.1uF</text>
<text x="242" y="72.2">C39</text>
<text x="242.1" y="74.5">10uF</text>
<text x="253.4" y="72.2">C41</text>
<text x="253.5" y="74.5">0.1uF</text>
<text x="263.6" y="72.6">GND</text>
<text x="121.4" y="79.4">15K</text>
<text x="162" y="80.3">GND</text>
<text x="170.8" y="83.5">1N4001</text>
<text x="181" y="83.5">1N4001</text>
<text x="220" y="80.9">VI</text>
<text x="225.4" y="79.4" transform="rotate(-90 225.4 79.4)">GND</text>
<text x="227.1" y="80.9">VO</text>
<text x="29.9" y="85.3">GND</text>
<text x="58.1" y="88.5">C22</text>
<text x="107.4" y="89.1">GND</text>
<text x="129.6" y="88.6">IC37C</text>
<text x="142.3" y="88.6">IC38C</text>
<text x="221.6" y="87">LM7915</text>
<text x="222.9" y="84.7">IC40</text>
<text x="263.2" y="87.8">-15V</text>
<text x="58.7" y="90.8">1n</text>
<text x="127.6" y="91.5" transform="rotate(-90 127.6 91.5)">V+</text>
<text x="129.5" y="91.1">TL072</text>
<text x="140.3" y="91.5" transform="rotate(-90 140.3 91.5)">V+</text>
<text x="142.2" y="91.1">TL072</text>
<text x="221.7" y="91">1N4001</text>
<text x="58.1" y="98.5">R30</text>
<text x="58.1" y="100.9">15K</text>
<text x="180.4" y="101.9">+5V</text>
<text x="223.6" y="98.6">D6</text>
<text x="273.6" y="101.9">+5V</text>
<text x="90.8" y="107.6">C23</text>
<text x="185.7" y="102.5">C25</text>
<text x="185.8" y="105.1">22nF</text>
<text x="192" y="102.5">C26</text>
<text x="192.1" y="105.1">22nF</text>
<text x="198.4" y="102.5">C27</text>
<text x="198.5" y="105.1">22nF</text>
<text x="204.7" y="102.5">C28</text>
<text x="204.8" y="105.1">22nF</text>
<text x="211.1" y="102.5">C29</text>
<text x="211.2" y="105.1">22nF</text>
<text x="217.4" y="102.5">C30</text>
<text x="217.5" y="105.1">22nF</text>
<text x="223.8" y="102.5">C31</text>
<text x="223.9" y="105.1">22nF</text>
<text x="230.1" y="102.5">C32</text>
<text x="230.2" y="105.1">22nF</text>
<text x="236.5" y="102.5">C33</text>
<text x="236.6" y="105.1">22nF</text>
<text x="242.8" y="102.5">C34</text>
<text x="242.9" y="105.1">22nF</text>
<text x="249.2" y="102.5">C35</text>
<text x="249.3" y="105.1">22nF</text>
<text x="255.5" y="102.5">C36</text>
<text x="255.6" y="105.1">22nF</text>
<text x="261.9" y="102.5">C37</text>
<text x="262" y="105.1">22nF</text>
<text x="268.2" y="102.5">C38</text>
<text x="268.3" y="105.1">22nF</text>
<text x="44.1" y="110">R26</text>
<text x="44.1" y="112.3">15K</text>
<text x="57.1" y="110.6">TL072</text>
<text x="57.2" y="108.3">IC37A</text>
<text x="73.3" y="112.5">R31</text>
<text x="90.8" y="109.9">1n</text>
<text x="92.4" y="112.5">R32</text>
<text x="107.9" y="113.3">TL072</text>
<text x="108" y="111">IC37B</text>
<text x="131.1" y="108.1">-15V</text>
<text x="73.3" y="114.8">15K</text>
<text x="92.4" y="114.8">15K</text>
<text x="105.5" y="117.7">+</text>
<text x="125.3" y="114.9">R33</text>
<text x="125.9" y="117.2">1K</text>
<text x="29.9" y="121.7">C19</text>
<text x="29.9" y="124">22nF</text>
<text x="40.1" y="123.9">1K</text>
<text x="40.2" y="121.6">R25</text>
<text x="54.7" y="120.3">+</text>
<text x="179.8" y="123.4">GND</text>
<text x="273.5" y="123.4">GND</text>
<text x="42.8" y="130.3">R28</text>
<text x="121.4" y="126.6">R34</text>
<text x="121.4" y="129">15K</text>
<text x="245.9" y="131.2">+15V</text>
<text x="273.9" y="131.2">+15V</text>
<text x="29.9" y="133.6">GND</text>
<text x="42.8" y="132.6">15K</text>
<text x="121.4" y="136.8">R35</text>
<text x="190.6" y="132.4">+5V</text>
<text x="204.5" y="132.4">+5V</text>
<text x="29.9" y="140.7">C20</text>
<text x="29.9" y="143">22nF</text>
<text x="38.8" y="142.9">1K</text>
<text x="38.9" y="140.6">R27</text>
<text x="52.9" y="140.6">R29</text>
<text x="52.9" y="142.9">15K</text>
<text x="62.8" y="143">1n</text>
<text x="62.9" y="140.7">C21</text>
<text x="102.2" y="141.7">1n</text>
<text x="102.3" y="139.3">C24</text>
<text x="121.4" y="139.1">15K</text>
<text x="257.5" y="139.6">J4</text>
<text x="258.7" y="141.9">+/-15V</text>
<text x="268.3" y="140.6">22nF</text>
<text x="269.5" y="138.1">C42</text>
<text x="121.4" y="145.7">R36</text>
<text x="121.4" y="148">15K</text>
<text x="189.9" y="146.3">GND</text>
<text x="195.7" y="144">+5V</text>
<text x="196.3" y="146.3">J2</text>
<text x="203.9" y="146.3">GND</text>
<text x="209.7" y="144">+5V</text>
<text x="210.3" y="146.3">J3</text>
<text x="242" y="146.3">GND</text>
<text x="245.4" y="148.7">-15V</text>
<text x="269.5" y="148.3">C43</text>
<text x="29.9" y="153.9">GND</text>
<text x="268.3" y="152.1">22nF</text>
<text x="278.7" y="150.8">GND</text>
<text x="107.4" y="157.7">GND</text>
<text x="181.8" y="159.8">H1</text>
<text x="193.3" y="159.8">H2</text>
<text x="206" y="159.8">H3</text>
<text x="217.4" y="159.8">H4</text>
<text x="230.1" y="159.8">H5</text>
<text x="273.4" y="160.1">-15V</text>
<text x="161.1" y="163.8">J7</text>
<text x="161.4" y="166.1">FCR1295</text>
<text x="182.1" y="162.1">3.5mm</text>
<text x="193.5" y="162.1">3.5mm</text>
<text x="206.2" y="162.1">3.5mm</text>
<text x="217.7" y="162.1">3.5mm</text>
<text x="230.4" y="162.1">3.5mm</text>
<text x="96.7" y="172.4">Audio</text>
<text x="98" y="169.8">J5</text>
<text x="112.2" y="173.7">AudioSwicthed</text>
<text x="117" y="169.8">J6</text>
<text x="134.1" y="176.8">GND</text>
<text x="90.9" y="189.5">GND</text>
<text x="108.7" y="189.5">GND</text>
</g>
<g font-size="1.8">
<text x="134" y="50.8">LEFT</text>
<text x="132.9" y="119.4">RIGHT</text>
<text x="130.8" y="157.5">LEFT</text>
<text x="130.8" y="160">L-SW</text>
<text x="16.5" y="166.5">1 MHz Bus</text>
<text x="48.3" y="166.5">Clock and DAC</text>
<text x="130.8" y="165.1">RIGHT</text>
<text x="130.8" y="162.6">R-SW</text>
<text x="86.4" y="175.3">LEFT</text>
<text x="104.1" y="175.3">L-SW</text>
<text x="86.4" y="180.3">RIGHT</text>
<text x="104.1" y="180.3">R-SW</text>
<text x="16.5" y="189.6">Sheet1.sch</text>
<text x="48.3" y="189.6">Sheet2.sch</text>
</g>
<g font-size="1.4" fill="#0000c2">
<text x="175.3" y="25.5">5V power module</text>
<text x="175.3" y="27.2">works from 6-24V</text>
<text x="175.3" y="28.8">Same pinout as LM7805,</text>
<text x="175.3" y="30.5">but no heatsink required</text>
<text x="144.8" y="56">For single tap transformer</text>
<text x="144.8" y="57.7">(wallwart) use pins 1/2</text>
<text x="144.8" y="59.3">For centre tap transformer</text>
<text x="144.8" y="61">use all 3 pins</text>
<text x="99.1" y="93.6">Opamp</text>
<text x="99.1" y="95.2">non-inverting gain= 1.5</text>
<text x="221" y="120.6">Decoupling</text>
<text x="193" y="150.7">Headers to share power</text>
<text x="193" y="152.4">between 2 PCBs</text>
<text x="148.6" y="174.1">On-board 3.5mm stereo socket</text>
<text x="148.6" y="175.8">Headers allow for connection</text>
<text x="148.6" y="177.4">to panel mount 1/4&quot; jacks (or DIN)</text>
<text x="148.6" y="179.1">or to an internal amplifier.</text>
</g>
<g font-size="1.4">
<text x="203.2" y="54.6">+vin</text>
<text x="157.3" y="67.3">AC1</text>
<text x="179.1" y="67.3">AC2</text>
<text x="157.3" y="72.4">AC2</text>
<text x="204.5" y="80">-vin</text>
</g>
<g font-size="1.4" fill="#840000">
<text x="139.3" y="160">3</text>
<text x="139.3" y="157.5">6</text>
<text x="139.3" y="167.6">1</text>
<text x="139.3" y="162.6">2</text>
<text x="139.3" y="165.1">5</text>
<text x="139.3" y="170.2">4</text>
</g>
<g font-size="1.4" fill="#008484">
<text x="142" y="160.8">3</text>
<text x="142" y="158.2">6</text>
<text x="142" y="163.3">2</text>
<text x="142" y="165.9">5</text>
<text x="142" y="168.4">1</text>
<text x="142" y="170.9">4</text>
</g>
</svg>
